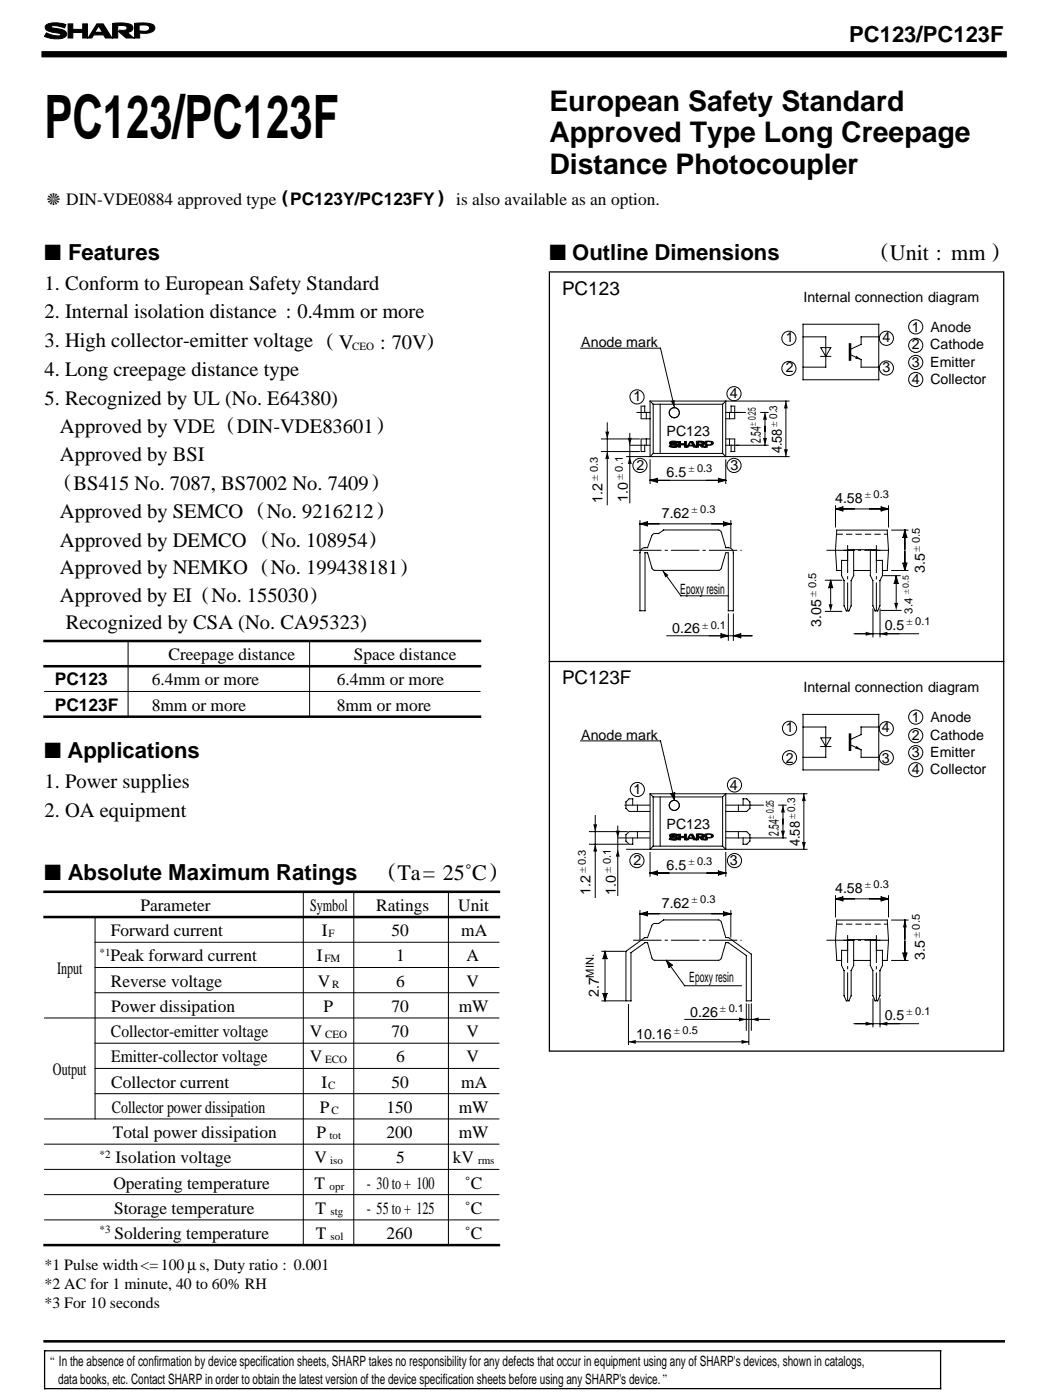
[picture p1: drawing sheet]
<svg xmlns="http://www.w3.org/2000/svg" width="165mm" height="222mm" viewBox="0 0 165 222" stroke-linecap="round" stroke-linejoin="round" font-family="sans-serif">
<path d="M7.1 8.6h152" fill="none" stroke="#000" stroke-width="1"/>
<path d="M134.7 54.6v2.4M7.1 101.6h69M7.1 105.6h69M7.1 113.6h69M134.7 116.4v2.4M7.1 141.3h72M7.1 145.3h72M7.1 197.3h72M7.1 212.6h152" fill="none" stroke="#000" stroke-width=".4"/>
<g fill="none" stroke="#000" stroke-width=".16">
<path d="M7.2 4.1a3.2 3.2 0 0 1 2.9-.3l.3 .1-.2 .5-1.7-.3h-.3l-.1 .1 .3 .2a4.5 4.5 0 0 1 2 .6 .73 .73 0 0 1 0 .8 .73 .73 0 0 1-.8 .3h-1l-1.6-.3 .4-.6a3.2 3.2 0 0 0 2.2 .4 .32 .32 0 0 0-.4-.4 3.6 3.6 0 0 1-2-.6zM10.8 3.8h.7v.9h1.6v-.9h.8v2.2h-.8v-.8h-1.6v.8h-.7zM15.4 3.8h.9l1.4 2.2h-1l-.3-.5h-1.5l-.4 .5h-.5zM15.6 4.3l.5 .7h-.9zM17.8 3.7a6.4 6.4 0 0 1 2.9 .2 .69 .69 0 0 1 .3 .9 .69 .69 0 0 1-.8 .3l1 .9h-1.2l-1.2-1 .2-.2h.2a.96 .96 0 0 0 .9-.2 .67 .67 0 0 0-.9-.6l-.5 .1v1.9h-.9zM21.3 3.7a6.4 6.4 0 0 1 2.9 .2 .7 .7 0 0 1 .3 .8 .7 .7 0 0 1-.7 .5l-1 .1-.7-.1v.8h-.8zM22.1 4.1h1.1a.41 .41 0 0 1 .4 .5l-.4 .3-1.1-.1zM92 55.2h12.7l2.2 9.4M127.3 53.4h3.6v4.8h-3.6M127.3 51.4h12v8.8h-12zM130.1 55.1h1.6l-.8 1.4zM130.1 56.5h1.6"/>
<path d="M134.7 56.2l1.8 .8v1.2h2.8M139.3 53.4h-2.8v1.2l-1.8 .8M95.3 71.6h6M95.3 69.6h6M96.2 67v13M99.3 72.4h25.8M99.8 68.7v11M102.4 65.4v1M102.4 69.6v1M103 65.4h-.8v-1h-.6v2h1.4M103 63.6v8.8l.5-.5M103 72.9v3.7"/>
<path d="M103 63.6h22M103 69.6h-1.4v2h.6v-1h.8M103 76.1h12M103 76.1l1.2-.3v.6zM103 63.6l.5 .5M103.5 64.1h11M103.5 71.9h11M103.5 64.1v7.8M104.6 64.1v7.8M106.2 70l.5-.1 .7 .1-.1 .2-.6-.1-.2 .1 .6 .1a.31 .31 0 0 1 .3 .5l-.6 .1-.7-.1 .1-.3 .6 .2h.3l-.1-.1a.87 .87 0 0 1-.9-.5zM107.5 70h.3v.3h.7v-.3h.3v.9h-.3v-.4h-.7v.4h-.3zM109.4 70h.4l.5 .9h-.4l-.1-.2h-.6l-.2 .2h-.2z"/>
<path d="M109.5 70.2l.2 .3h-.4zM110.4 70l.8-.1a.31 .31 0 0 1 .4 .2 .31 .31 0 0 1-.1 .3l-.2 .1 .4 .4h-.5l-.5-.4 .5-.1v-.3h-.5v.8h-.3zM111.8 70l.8-.1a.31 .31 0 0 1 .4 .2 .31 .31 0 0 1-.1 .3l-.8 .1v.4h-.3zM112.1 70.1h.5l.1 .1-.2 .2h-.4zM113.9 75.8l1.1 .3-1.1 .3zM114.5 64.1l.5-.5v8.8l-.5-.5M114.5 64.1v7.8M115 72.9v3.7M115 65.4h.9v-1h.5v2h-1.4M115 69.6h1.4v2h-.5v-1h-.9M115.6 65.4v1M115.6 69.6v1"/>
<path d="M116.7 65.4h1.4M116.7 70.6h5M120.6 65.4h1.1M121.2 65.4v5.2M124.5 63.6v8.8M101.4 82.5v4.6M101.4 83h14.4M101.4 83l1.2-.3v.6zM103.4 84.7l.4-.1h.6l.8-.6h8.6l.4 .2 .1 .2 .7 2.4a.92 .92 0 0 1 1.2 .8v9.2h-.8v-9.2h-.4l-.7 2.4-.1 .2-.4 .2h-10.2l-.3-.4-.7-2.4h-.4v9.2h-.8v-9.2a.89 .89 0 0 1 1.2-.8zM105 90.4l2.9 4h7.5M114.7 82.7l1.1 .3-1.1 .3zM115.4 97.3v4.2"/>
<path d="M115.8 82.5v4.2M116.2 97.3v4.2M130.8 92h2.6M130.8 96.9h2.6M131.6 92v4.1M131.6 92l.4 1.1h-.7zM132.4 80.2v3.3M132.4 80.7h8.4M132.4 80.7l1.2-.3v.6zM133.4 90.4h-.8l-.2-3.2 .2-3.2h8l.2 3.2-.2 3.2h-.8M133.8 87.2h1.5M134.3 87.1h4.6"/>
<path d="M135.3 87.1v4.1l-.4 .8v4l-.4 .8h-.4l-.3-.8v-4l-.4-.8v-2.4h.9v-1.6M135.3 90.4h2.6M137.9 87.1v4.1l.4 .8v4l.4 .8h.4l.3-.8v-4l.4-.8v-2.4h-.9v-1.6M137.9 87.2h1.5M138.3 96.5v4.4M139.5 96.5v4.4M139.7 80.4l1.1 .3-1.1 .3zM139.7 96.8h3.1M140.1 91.2h2.6M140.8 80.2v3.3M141.3 90.4h2.6M141.3 84h2.6"/>
<path d="M142 91.3v4.5M142 91.3l.3 1.2h-.6zM143.1 89.3h.6l-.3 1.1zM143.4 84v6.4M143.4 84l.3 1.2h-.6zM7.1 109.6h69M20.3 101.6v12M49.1 101.6v12M92 117.4h12.7l2.2 9.5M105.7 100.8h13.5M114.3 100.5l1.1 .3-1.1 .3zM116.2 100.8l1.2-.3v.6z"/>
<path d="M127.3 113.2h12v8.8h-12zM127.3 115.2h3.6v4.8h-3.6M130.1 116.9h1.6l-.8 1.4zM130.1 118.3h1.6M134.7 118l1.8 .8v1.2h2.8M135.3 100.4h10.3M139.3 115.2h-2.8v1.2l-1.8 .8M93.4 131.8h6M93.4 133.8h6M94.3 129.3v12.9M97.9 130.9v11M99.3 134.6h28.6"/>
<path d="M101 127.6v1M101 131.8v1M103 125.8v8.8l.5-.5M103 135.1v3.8M103 138.4l1.2-.3v.6zM103 131.8h-3.3l-.5 .5v1l.5 .5h.6v-1h2.7M103 127.6h-2.7v-1h-.6l-.5 .5v1l.5 .5h3.3M103 125.8h24.9M103 138.4h12M103 125.8l.5 .5M103.5 126.3v7.8M103.5 134.1h11"/>
<path d="M103.5 126.3h11M104.6 126.3v7.8M106.2 132.3l.5-.1 .7 .1-.1 .2-.6-.2-.2 .1 .6 .2a.31 .31 0 0 1 .3 .4l-.6 .2-.7-.2 .1-.2 .6 .2 .3-.1-.1-.1a.87 .87 0 0 1-.9-.4zM106.3 125.8l.6-.1v1.2zM107.5 132.2h.3v.4h.7v-.4h.3v.9h-.3v-.3h-.7v.3h-.3zM109.4 132.2h.4l.5 .9h-.4l-.1-.2h-.6l-.2 .2h-.2zM109.5 132.4l.2 .3h-.4zM110.4 132.2h.8a.31 .31 0 0 1 .4 .1 .31 .31 0 0 1-.1 .4l-.2 .1 .4 .3h-.5l-.5-.4 .5-.1v-.2l-.5-.1v.8h-.3zM111.8 132.2h.8a.31 .31 0 0 1 .4 .1 .31 .31 0 0 1-.1 .4l-.8 .1v.3h-.3zM112.1 132.3h.5l.1 .2-.2 .1h-.4zM113.9 138.1l1.1 .3-1.1 .3zM114.5 126.3l.5-.5v8.8l-.5-.5"/>
<path d="M114.5 126.3v7.8M115 135.1v3.8M115 131.8h3.3l.5 .5v1l-.5 .5h-.5v-1h-2.8M115 127.6h2.8v-1h.5l.5 .5v1l-.5 .5h-3.3M117 127.6v1M117 131.8v1M118.8 132.8h5.8M118.8 127.6h2.2M123.4 127.6h1.2M124.1 127.6v5.2M127.4 125.8v8.8M15.1 145.3v32"/>
<path d="M15.1 149.3h64M15.1 153.3h64M15.1 157.3h64M48.1 141.3v56M56.1 141.3v56M71.1 141.3v56M95.4 158.6h3.5M95.4 150.8h3.5M95.6 157.5h.6l-.3 1.1zM95.9 150.8v7.8M95.9 150.8l.3 1.1h-.6zM99.6 159.1v6.5"/>
<path d="M101.4 144.3v4.6M101.4 144.8l1.2-.3v.6zM101.4 144.8h14.4M103.4 146.5l.4-.1h.6l.8-.6h8.6l.4 .2 .8 2.6h.5l3.6 2.6v7.4h-.8v-7.2l-2.9-2h-.4l-.7 2.4-.1 .2-.4 .2h-10.2l-.3-.4-.7-2.4h-.4l-2.2 1.6v7.6h-.8v-7.8l3-2.2h.4zM105.6 152.2l.9 .8-.5 .3zM105.6 152.2l2.9 4h9M114.7 144.5l1.1 .3-1.1 .3zM115.8 144.3v4.2M118.3 159.1v4.2M118.7 159.1v6.5M119.1 159.1v4.2M132.4 142v3.3"/>
<path d="M132.4 142.5l1.2-.3v.6zM132.4 142.5h8.4M133.4 152.2h-.8l-.2-3.2 .2-3.2h8l.2 3.2-.2 3.2h-.8M133.8 149h1.5M134.3 148.9h4.6M135.3 148.9v4.1l-.4 .8v4l-.4 .8h-.4l-.3-.8v-4l-.4-.8v-2.4h.9v-1.6M135.3 152.2h2.6M137.9 148.9v4.1l.4 .8v4l.4 .8h.4l.3-.8v-4l.4-.8v-2.4h-.9v-1.6M137.9 149h1.5M138.3 158.3v4.5M139.5 158.3v4.5M139.7 142.2l1.1 .3-1.1 .3z"/>
<path d="M140.8 142v3.3M141.3 152.2h2.6M141.3 145.8h2.6M143.1 151.1h.6l-.3 1.1zM143.4 145.8v6.4M7.1 161.3h72M7.1 177.3h72M15.1 165.3h64M15.1 169.3h64M15.1 173.3h64M99.6 165.1h19.1M108.5 161.6h13.4"/>
<path d="M135.3 162.3h10.3M7.1 185.3h72M7.1 189.3h72M7.1 193.3h72M7.1 181.3h72"/>
<circle cx="106.9" cy="65.4" r=".8"/>
<circle cx="106.9" cy="127.7" r=".8"/>
</g>
<g fill="#000">
<path d="M7.2 4.1a3.2 3.2 0 0 1 2.9-.3l.3 .1-.2 .5-1.7-.3h-.3l-.1 .1 .3 .2a4.5 4.5 0 0 1 2 .6 .73 .73 0 0 1 0 .8 .73 .73 0 0 1-.8 .3h-1l-1.6-.3 .4-.6a3.2 3.2 0 0 0 2.2 .4 .32 .32 0 0 0-.4-.4 3.6 3.6 0 0 1-2-.6zM10.8 3.8h.7v.9h1.6v-.9h.8v2.2h-.8v-.8h-1.6v.8h-.7zM15.4 3.8h.9l1.4 2.2h-1l-.3-.5h-1.5l-.4 .5h-.5zM17.8 3.7a6.4 6.4 0 0 1 2.9 .2 .69 .69 0 0 1 .3 .9 .69 .69 0 0 1-.8 .3l1 .9h-1.2l-1.2-1 .2-.2h.2a.96 .96 0 0 0 .9-.2 .67 .67 0 0 0-.9-.6l-.5 .1v1.9h-.9zM21.3 3.7a6.4 6.4 0 0 1 2.9 .2 .7 .7 0 0 1 .3 .8 .7 .7 0 0 1-.7 .5l-1 .1-.7-.1v.8h-.8zM135.7 56.4l.8 .6-1-.2zM95.9 68.4h.6l-.3 1.2zM96.2 71.6l.3 1.1h-.6zM99.5 69.4h.6l-.3 1.2zM99.8 72.4l.3 1.1h-.6zM103 76.1l1.2-.3v.6zM106.2 70l.5-.1 .7 .1-.1 .2-.6-.1-.2 .1 .6 .1a.31 .31 0 0 1 .3 .5l-.6 .1-.7-.1 .1-.3 .6 .2h.3l-.1-.1a.87 .87 0 0 1-.9-.5z"/>
<path d="M106.3 63.6l.6-.2v1.2zM107.5 70h.3v.3h.7v-.3h.3v.9h-.3v-.4h-.7v.4h-.3zM109.4 70h.4l.5 .9h-.4l-.1-.2h-.6l-.2 .2h-.2zM110.4 70l.8-.1a.31 .31 0 0 1 .4 .2 .31 .31 0 0 1-.1 .3l-.2 .1 .4 .4h-.5l-.5-.4 .5-.1v-.3h-.5v.8h-.3zM111.8 70l.8-.1a.31 .31 0 0 1 .4 .2 .31 .31 0 0 1-.1 .3l-.8 .1v.4h-.3zM113.9 75.8l1.1 .3-1.1 .3zM120.9 69.4h.6l-.3 1.2zM121.2 65.4l.3 1.1h-.6zM124.2 71.2h.7l-.4 1.2zM124.5 63.6l.4 1.1h-.7zM101.4 83l1.2-.3v.6zM105 90.4l.9 .8-.5 .3z"/>
<path d="M114.7 82.7l1.1 .3-1.1 .3zM131.3 95.8h.7l-.4 1.1zM131.6 92l.4 1.1h-.7zM132.4 80.7l1.2-.3v.6zM139.7 80.4l1.1 .3-1.1 .3zM141.7 95.6h.6l-.3 1.1zM142 91.3l.3 1.2h-.6zM143.1 89.3h.6l-.3 1.1zM143.4 84l.3 1.2h-.6zM114.3 100.5l1.1 .3-1.1 .3zM116.2 100.8l1.2-.3v.6zM135.7 118.2l.8 .6-1-.1z"/>
<path d="M137.2 100.1l1.1 .3-1.1 .4zM139.5 100.4l1.1-.3v.7zM94 130.7h.6l-.3 1.1zM94.3 133.8l.3 1.2h-.6zM97.6 131.7h.6l-.3 1.1zM97.9 134.6l.3 1.2h-.6zM103 138.4l1.2-.3v.6zM106.2 132.3l.5-.1 .7 .1-.1 .2-.6-.2-.2 .1 .6 .2a.31 .31 0 0 1 .3 .4l-.6 .2-.7-.2 .1-.2 .6 .2 .3-.1-.1-.1a.87 .87 0 0 1-.9-.4zM106.3 125.8l.6-.1v1.2zM107.5 132.2h.3v.4h.7v-.4h.3v.9h-.3v-.3h-.7v.3h-.3zM109.4 132.2h.4l.5 .9h-.4l-.1-.2h-.6l-.2 .2h-.2zM110.4 132.2h.8a.31 .31 0 0 1 .4 .1 .31 .31 0 0 1-.1 .4l-.2 .1 .4 .3h-.5l-.5-.4 .5-.1v-.2l-.5-.1v.8h-.3z"/>
<path d="M111.8 132.2h.8a.31 .31 0 0 1 .4 .1 .31 .31 0 0 1-.1 .4l-.8 .1v.3h-.3zM113.9 138.1l1.1 .3-1.1 .3zM123.8 131.7h.6l-.3 1.1zM124.1 127.6l.3 1.2h-.6zM127.1 133.5h.6l-.3 1.1zM127.4 125.8l.3 1.2h-.6zM95.6 157.5h.6l-.3 1.1zM95.9 150.8l.3 1.1h-.6zM101.4 144.8l1.2-.3v.6zM105.6 152.2l.9 .8-.5 .3zM114.7 144.5l1.1 .3-1.1 .3zM132.4 142.5l1.2-.3v.6z"/>
<path d="M139.7 142.2l1.1 .3-1.1 .3zM143.4 145.8l.3 1.2h-.6zM143.1 151.1h.6l-.3 1.1zM99.6 165.1l1.2-.3v.6zM117.1 161.3l1.2 .3-1.2 .3zM117.5 164.8l1.2 .3-1.2 .3zM119.1 161.6l1.1-.3v.6zM137.2 161.9l1.1 .4-1.1 .3zM139.5 162.3l1.1-.4v.7z"/>
</g>
<path d="M87.1 43.1h72v123.5h-72zM87.1 104.8h72M7.1 214.1h142v6h-142z" fill="none" stroke="#000" stroke-width=".2"/>
<path d="M132.6 84.7h8.1M132.6 146.5h8.1" fill="none" stroke="#000" stroke-width=".16" stroke-dasharray="1 .5" stroke-linecap="butt"/>
<g fill="none" stroke="#000" stroke-width=".16" stroke-dasharray="4.5 .5 .5 .5" stroke-linecap="butt">
<path d="M99.8 70.6h2.4M100.9 65.4h1.3M117.2 65.4h-1.3M117.2 70.6h-1.3M100.3 87.2h17.2M131 87.2h9.8M134.3 96.8v-10.4M138.9 96.8v-10.4M97.9 132.8h2.4M99 127.6h1.3M119.1 132.8h-1.3M119.1 127.6h-1.3"/>
<path d="M100.3 149h17.2M131 149h9.8M134.3 158.6v-10.4M138.9 158.6v-10.4"/>
</g>
<g fill="#fff">
<path d="M22.1 4.1h1.1a.41 .41 0 0 1 .4 .5l-.4 .3-1.1-.1z"/>
<path d="M15.6 4.3l.5 .7h-.9z"/>
<path d="M112.1 132.3h.5l.1 .2-.2 .1h-.4z"/>
<path d="M109.5 132.4l.2 .3h-.4z"/>
<path d="M112.1 70.1h.5l.1 .1-.2 .2h-.4z"/>
<path d="M109.5 70.2l.2 .3h-.4z"/>
</g>
<g fill="none" stroke="#000" stroke-width=".16">
<circle cx="125" cy="53.6" r="1.12"/>
<circle cx="125" cy="58.4" r="1.12"/>
<circle cx="140.5" cy="53.6" r="1.12"/>
<circle cx="140.5" cy="58.3" r="1.12"/>
<circle cx="145.1" cy="51.8" r="1.12"/>
<circle cx="145.1" cy="57.4" r="1.12"/>
<circle cx="145.1" cy="54.7" r="1.12"/>
<circle cx="101" cy="62.9" r="1.12"/>
<circle cx="101.4" cy="73.8" r="1.12"/>
<circle cx="116.3" cy="73.8" r="1.12"/>
<circle cx="116.3" cy="62.4" r="1.12"/>
<circle cx="145.1" cy="60.1" r="1.12"/>
<circle cx="125.1" cy="115.4" r="1.12"/>
<circle cx="140.5" cy="115.5" r="1.12"/>
<circle cx="145.1" cy="119.3" r="1.12"/>
<circle cx="145.1" cy="116.6" r="1.12"/>
<circle cx="145.1" cy="113.7" r="1.12"/>
<circle cx="100.9" cy="136.4" r="1.12"/>
<circle cx="101" cy="125.1" r="1.12"/>
<circle cx="116.4" cy="136.4" r="1.12"/>
<circle cx="116.4" cy="124.4" r="1.12"/>
<circle cx="125.1" cy="120.1" r="1.12"/>
<circle cx="140.5" cy="120.1" r="1.12"/>
<circle cx="145.1" cy="122" r="1.12"/>
</g>
<text font-size="9.5" x="7.1" y="21.9">PC123/PC123F</text>
<g font-size="4.5">
<text x="87.1" y="17.5">European Safety Standard</text>
<text x="87.1" y="22.5">Approved Type Long Creepage</text>
<text x="87.1" y="27.5">Distance Photocoupler</text>
</g>
<g font-size="3.5">
<text x="134.6" y="6.7">PC123/PC123F</text>
<text x="7.1" y="41.2">■ Features</text>
<text x="87.1" y="41.2">■ Outline Dimensions</text>
<text x="139.6" y="40.8">(Unit : mm )</text>
<text x="7.1" y="120.2">■ Applications</text>
<text x="7.1" y="139.4">■ Absolute Maximum Ratings</text>
<text x="61.5" y="139.1">(Ta= 25˚C)</text>
</g>
<g font-size="3.3">
<text x="7.1" y="45.9">1. Conform to European Safety Standard</text>
<text x="7.1" y="50.5">2. Internal isolation distance : 0.4mm or more</text>
<text x="7.1" y="55">3. High collector-emitter voltage ( V</text>
<text x="7.1" y="59.6">4. Long creepage distance type</text>
<text x="60.2" y="55.4">: 70V)</text>
<text x="7.1" y="64.1">5. Recognized by UL (No. E64380)</text>
<text x="9.5" y="68.6">Approved by VDE (DIN-VDE83601 )</text>
<text x="9.5" y="73.1">Approved by BSI</text>
<text x="10.2" y="77.3">(BS415 No. 7087, BS7002 No. 7409)</text>
<text x="9.5" y="82.1">Approved by SEMCO (No. 9216212)</text>
<text x="9.5" y="86.6">Approved by DEMCO</text>
<text x="41.4" y="86.3">(No. 108954)</text>
<text x="9.5" y="95.5">Approved by EI (No. 155030)</text>
<text x="9.5" y="91">Approved by NEMKO (No. 199438181)</text>
<text x="10.4" y="99.7">Recognized by CSA (No. CA95323)</text>
<text x="7.1" y="124.9">1. Power supplies</text>
<text x="7.1" y="129.4">2. OA equipment</text>
</g>
<g font-size="3">
<text x="89.1" y="46.7">PC123</text>
<text x="89.1" y="108.5">PC123F</text>
</g>
<g font-size="2.7">
<text x="7.4" y="32.5">❈ DIN-VDE0884 approved type (PC123Y/PC123FY )</text>
<text x="72.3" y="32.5">is also available as an option.</text>
<text x="26.7" y="104.6">Creepage distance</text>
<text x="56.1" y="104.6">Space distance</text>
<text x="8.7" y="108.6">PC123</text>
<text x="8.7" y="112.6">PC123F</text>
<text x="24.1" y="108.6">6.4mm or more</text>
<text x="24.1" y="112.6">8mm or more</text>
<text x="53.4" y="108.6">6.4mm or more</text>
<text x="53.4" y="112.6">8mm or more</text>
<text x="17.5" y="148.4">Forward current</text>
<text x="22.3" y="144.4">Parameter</text>
<text x="49.1" y="144.4">Symbol</text>
<text x="51" y="148.4">I</text>
<text x="59.6" y="144.4">Ratings</text>
<text x="62" y="148.4">50</text>
<text x="72.6" y="144.4">Unit</text>
<text x="73.1" y="148.4">mA</text>
<text x="9" y="154.4">Input</text>
<text x="17.5" y="152.4">Peak forward current</text>
<text x="50.2" y="152.4">I</text>
<text x="62.8" y="152.4">1</text>
<text x="73.9" y="152.4">A</text>
<text x="17.6" y="156.4">Reverse voltage</text>
<text x="17.6" y="160.4">Power dissipation</text>
<text x="50.3" y="156.4">V</text>
<text x="51.3" y="160.4">P</text>
<text x="62" y="160.4">70</text>
<text x="62.8" y="156.4">6</text>
<text x="72.7" y="160.4">mW</text>
<text x="73.9" y="156.4">V</text>
<text x="17.6" y="164.4">Collector-emitter voltage</text>
<text x="49.1" y="164.4">V</text>
<text x="62" y="164.4">70</text>
<text x="73.9" y="164.4">V</text>
<text x="8.4" y="170.4">Output</text>
<text x="17.6" y="168.4">Emitter-collector voltage</text>
<text x="17.6" y="172.4">Collector current</text>
<text x="49.1" y="168.4">V</text>
<text x="51" y="172.4">I</text>
<text x="62" y="172.4">50</text>
<text x="62.8" y="168.4">6</text>
<text x="73.1" y="172.4">mA</text>
<text x="73.9" y="168.4">V</text>
<text x="17.7" y="176.4">Collector power dissipation</text>
<text x="50.7" y="176.4">P</text>
<text x="61.2" y="176.4">150</text>
<text x="72.7" y="176.4">mW</text>
<text x="17.9" y="180.4">Total power dissipation</text>
<text x="18.3" y="184.4">Isolation voltage</text>
<text x="49.9" y="184.4">V</text>
<text x="50.2" y="180.4">P</text>
<text x="61.2" y="180.4">200</text>
<text x="62.8" y="184.4">5</text>
<text x="71.8" y="184.4">kV</text>
<text x="72.7" y="180.4">mW</text>
<text x="18" y="188.4">Operating temperature</text>
<text x="49.8" y="188.4">T</text>
<text x="58.1" y="188.4">- 30 to + 100</text>
<text x="73.7" y="188.4">˚C</text>
<text x="18.1" y="192.4">Storage temperature</text>
<text x="18.1" y="196.4">Soldering temperature</text>
<text x="50" y="192.4">T</text>
<text x="50.1" y="196.4">T</text>
<text x="58.1" y="192.4">- 55 to + 125</text>
<text x="61.2" y="196.4">260</text>
<text x="73.7" y="192.4">˚C</text>
<text x="73.7" y="196.4">˚C</text>
</g>
<g font-size="2.5">
<text x="7.1" y="201.3">*1 Pulse width&lt;=100 µ s, Duty ratio : 0.001</text>
<text x="7.1" y="204.3">*2 AC for 1 minute, 40 to 60% RH</text>
<text x="7.1" y="207.3">*3 For 10 seconds</text>
</g>
<g font-size="2.3">
<text x="127.3" y="47.9">Internal connection diagram</text>
<text x="144.5" y="52.6">1</text>
<text x="147.5" y="52.6">Anode</text>
<text x="92.1" y="55">Anode mark</text>
<text x="124.5" y="54.2">1</text>
<text x="124.5" y="59">2</text>
<text x="139.9" y="54.2">4</text>
<text x="139.9" y="59">3</text>
<text x="144.5" y="55.4">2</text>
<text x="144.5" y="58.1">3</text>
<text x="147.4" y="58.1">Emitter</text>
<text x="147.4" y="55.4">Cathode</text>
<text x="100.4" y="63.6">1</text>
<text x="115.6" y="63.1">4</text>
<text x="144.5" y="60.9">4</text>
<text x="147.4" y="60.9">Collector</text>
<text x="105.6" y="69.1">PC123</text>
<text x="120.6" y="70.2" transform="rotate(-90 120.6 70.2)">2.54</text>
<text x="123.9" y="71.9" transform="rotate(-90 123.9 71.9)">4.58</text>
<text x="100.9" y="74.4">2</text>
<text x="105.6" y="75.7">6.5</text>
<text x="115.7" y="74.4">3</text>
<text x="95.5" y="79.7" transform="rotate(-90 95.5 79.7)">1.2</text>
<text x="99.5" y="79.6" transform="rotate(-90 99.5 79.6)">1.0</text>
<text x="104.9" y="82.1">7.62</text>
<text x="132.4" y="79.7">4.58</text>
<text x="107.8" y="94.1">Epoxy resin</text>
<text x="146.6" y="90.9" transform="rotate(-90 146.6 90.9)">3.5</text>
<text x="106.6" y="100.4">0.26</text>
<text x="130.2" y="99.4" transform="rotate(-90 130.2 99.4)">3.05</text>
<text x="140.2" y="99.9">0.5</text>
<text x="127.3" y="109.7">Internal connection diagram</text>
<text x="92.1" y="117.2">Anode mark</text>
<text x="124.5" y="116.1">1</text>
<text x="139.8" y="116.1">4</text>
<text x="144.5" y="120">3</text>
<text x="144.5" y="117.2">2</text>
<text x="144.5" y="114.5">1</text>
<text x="147.4" y="120">Emitter</text>
<text x="147.4" y="117.2">Cathode</text>
<text x="147.5" y="114.5">Anode</text>
<text x="100.4" y="125.9">1</text>
<text x="115.6" y="125.2">4</text>
<text x="124.5" y="120.9">2</text>
<text x="139.8" y="120.9">3</text>
<text x="144.5" y="122.7">4</text>
<text x="147.4" y="122.7">Collector</text>
<text x="105.6" y="131.4">PC123</text>
<text x="100.4" y="137.1">2</text>
<text x="105.6" y="137.9">6.5</text>
<text x="115.6" y="137.1">3</text>
<text x="123.4" y="132.5" transform="rotate(-90 123.4 132.5)">2.54</text>
<text x="126.8" y="134.1" transform="rotate(-90 126.8 134.1)">4.58</text>
<text x="93.6" y="141.9" transform="rotate(-90 93.6 141.9)">1.2</text>
<text x="97.6" y="141.8" transform="rotate(-90 97.6 141.8)">1.0</text>
<text x="104.9" y="143.9">7.62</text>
<text x="132.4" y="141.5">4.58</text>
<text x="109.2" y="155.7">Epoxy resin</text>
<text x="146.6" y="152.2" transform="rotate(-90 146.6 152.2)">3.5</text>
<text x="94.9" y="158" transform="rotate(-90 94.9 158)">2.7</text>
<text x="109.4" y="161.2">0.26</text>
<text x="140.2" y="161.7">0.5</text>
<text x="100.8" y="164.6">10.16</text>
<text x="7.9" y="216.6">“ In the absence of confirmation by device specification sheets, SHARP takes no responsibility for any defects that occur in equipment using any of SHARP's devices, shown in catalogs,</text>
<text x="9.2" y="219.3">data books, etc. Contact SHARP in order to obtain the latest version of the device specification sheets before using any SHARP's device.”</text>
</g>
<g font-size="1.8">
<text x="55.8" y="55.5">CEO</text>
<text x="119.8" y="67.6" transform="rotate(-90 119.8 67.6)">± 0.25</text>
<text x="123.1" y="67.6" transform="rotate(-90 123.1 67.6)">± 0.3</text>
<text x="94.7" y="76.2" transform="rotate(-90 94.7 76.2)">± 0.3</text>
<text x="98.7" y="76.1" transform="rotate(-90 98.7 76.1)">± 0.1</text>
<text x="109.1" y="74.9">± 0.3</text>
<text x="109.6" y="81.4">± 0.3</text>
<text x="137.1" y="78.9">± 0.3</text>
<text x="145.8" y="87.4" transform="rotate(-90 145.8 87.4)">± 0.5</text>
<text x="129.4" y="94.6" transform="rotate(-90 129.4 94.6)">± 0.5</text>
<text x="111.3" y="99.6">± 0.1</text>
<text x="143.7" y="99.1">± 0.1</text>
<text x="144.6" y="97.3" transform="rotate(-90 144.6 97.3)">3.4</text>
<text x="122.6" y="129.9" transform="rotate(-90 122.6 129.9)">± 0.25</text>
<text x="126" y="129.8" transform="rotate(-90 126 129.8)">± 0.3</text>
<text x="109.1" y="137.1">± 0.3</text>
<text x="92.8" y="138.4" transform="rotate(-90 92.8 138.4)">± 0.3</text>
<text x="96.8" y="138.4" transform="rotate(-90 96.8 138.4)">± 0.1</text>
<text x="109.6" y="143.2">± 0.3</text>
<text x="137.1" y="140.7">± 0.3</text>
<text x="52.1" y="148.5">F</text>
<text x="145.8" y="148.7" transform="rotate(-90 145.8 148.7)">± 0.5</text>
<text x="15.8" y="151.5">*1</text>
<text x="51.4" y="152.5">FM</text>
<text x="94.1" y="155" transform="rotate(-90 94.1 155)">MIN.</text>
<text x="52.6" y="156.5">R</text>
<text x="114.1" y="160.4">± 0.1</text>
<text x="143.7" y="160.9">± 0.1</text>
<text x="51.5" y="164.5">CEO</text>
<text x="106.8" y="163.8">± 0.5</text>
<text x="51.5" y="168.5">ECO</text>
<text x="52" y="172.5">C</text>
<text x="52.5" y="176.5">C</text>
<text x="15.8" y="183.5">*2</text>
<text x="52.2" y="180.5">tot</text>
<text x="52.3" y="184.5">iso</text>
<text x="75.8" y="184.5">rms</text>
<text x="52.2" y="188.5">opr</text>
<text x="15.8" y="195.5">*3</text>
<text x="52.4" y="192.5">stg</text>
<text x="52.4" y="196.5">sol</text>
</g>
<text font-size="1.4" x="144" y="94.2" transform="rotate(-90 144 94.2)">± 0.5</text>
</svg>
